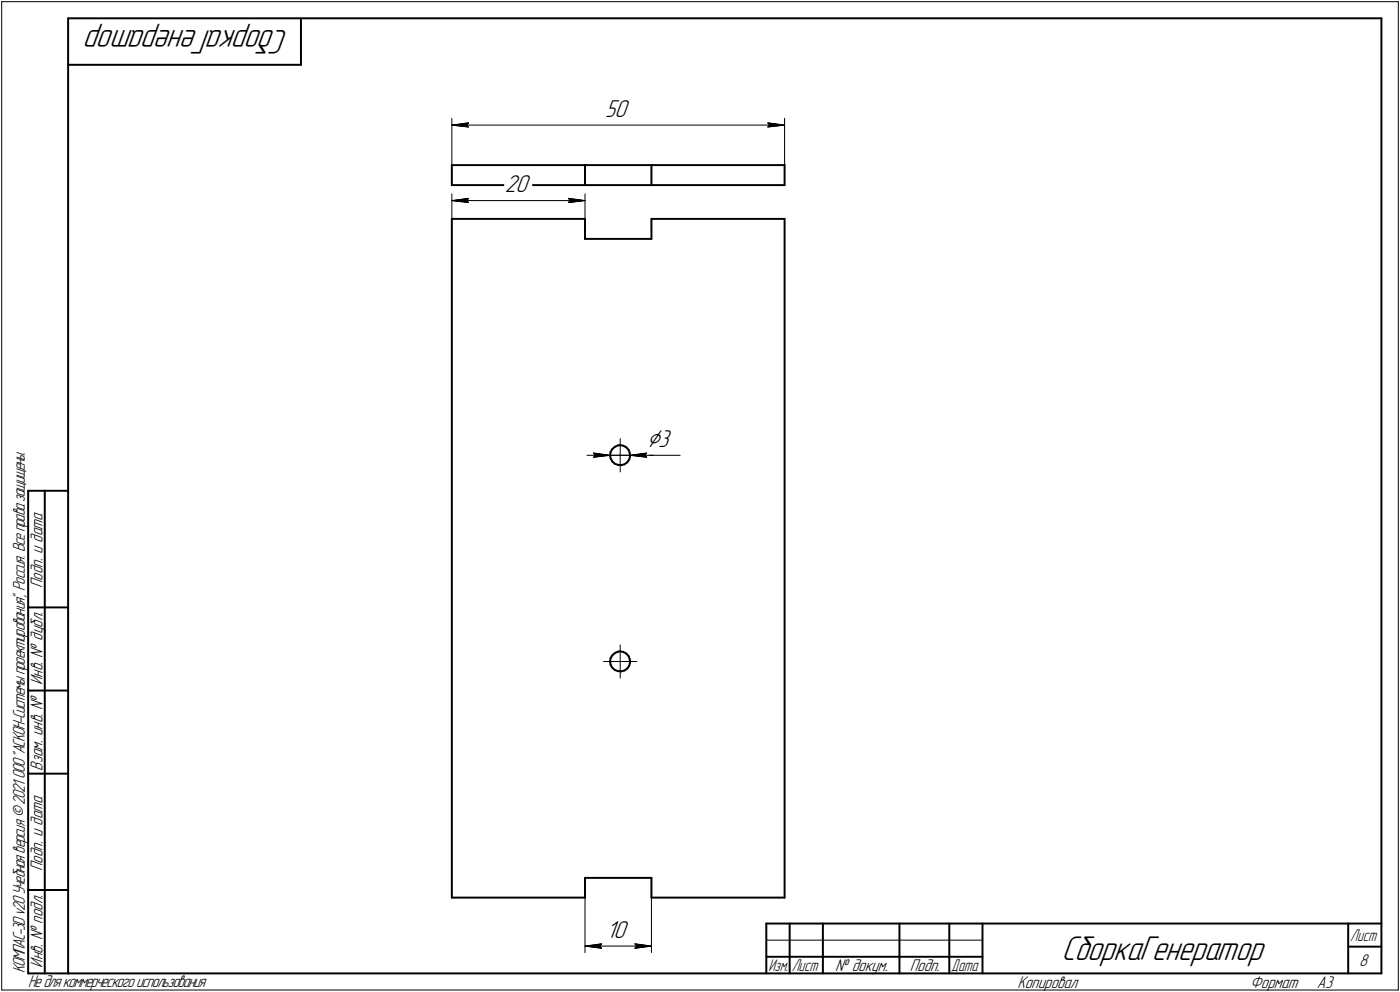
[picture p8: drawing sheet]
<svg xmlns="http://www.w3.org/2000/svg" width="421mm" height="298mm" viewBox="0 0 421 298" stroke-linecap="round" stroke-linejoin="round" font-family="sans-serif">
<g fill="none" stroke="#000" stroke-width=".59">
<path d="M20.5 5.5v287zM20.5 5.5h395zM20.5 19.5h70zM90.5 5.5v14zM415.5 5.5v287zM135.9 49.6v6zM135.9 49.6h40zM135.9 55.6h40zM175.9 49.6h20zM175.9 49.6v6zM175.9 55.6h20zM195.9 55.6h40.1z"/>
<path d="M195.9 49.6v6zM195.9 49.6h40.1zM236 49.6v6zM135.9 65.8h40zM135.9 65.8v203.9zM175.9 65.8v6zM175.9 71.8h20zM195.9 65.8v6zM195.9 65.8h40.1zM236 65.8v203.9zM183.5 136.8l.1 1zM183.6 137.8l.5 .9z"/>
<path d="M183.6 135.8l-.1 1zM184.1 138.7l.8 .7zM184.1 135l-.5 .8zM184.1 135l.8-.7zM184.9 139.4l.9 .3zM184.9 134.3l.9-.4zM185.8 139.7l1.1 .1zM185.8 133.9l.7-.1zM186.5 133.8l1 .1zM186.9 139.8l.9-.3zM187.5 133.9l.9 .6zM187.8 139.5l.8-.6z"/>
<path d="M188.4 134.5l.7 .7zM189.1 135.2l.3 .9zM189.2 138.1l-.6 .8zM189.4 136.1l.1 1.1zM189.5 137.2l-.3 .9zM8.5 147.5v145zM8.5 147.5h12zM13.5 147.5v145zM8.5 182.5h12zM183.5 198.8l.1 1zM183.6 199.8l.5 .9zM183.6 197.8l-.1 1z"/>
<path d="M184.1 196.9l-.5 .9zM184.1 196.9l.8-.6zM184.9 196.3l.9-.5zM185.8 195.8l.7-.1zM186.5 195.7l1 .2zM187.5 195.9l.9 .5zM188.4 196.4l.7 .8zM189.1 197.2l.3 .9zM189.4 198.1l.1 1zM189.5 199.1l-.3 1zM8.5 207.5h12zM184.1 200.7l.8 .6z"/>
<path d="M184.9 201.3l.9 .4zM185.8 201.7l1.1 .1zM186.9 201.8l.9-.3zM187.8 201.5l.8-.6zM189.2 200.1l-.6 .8zM8.5 232.5h12zM8.5 267.5h12zM135.9 269.7h40zM175.9 263.8h20zM175.9 263.8v5.9zM195.9 269.7h40.1zM195.9 263.8v5.9z"/>
<path d="M230.5 277.5h185zM230.5 277.5v15zM237.5 277.5v15zM247.5 277.5v15zM270.5 277.5v15zM285.5 277.5v15zM295.5 277.5v15zM405.5 277.5v15zM8.5 292.5h12zM20.5 292.5h395zM230.5 287.5h7zM237.5 287.5h10z"/>
<path d="M247.5 287.5h23zM270.5 287.5h15zM285.5 287.5h10zM405.5 284.5h10z"/>
</g>
<g fill="none" stroke="#000" stroke-width=".3">
<path d="M.5 .5v297zM.5 .5h420zM420.5 .5v297zM135.9 35.6v14zM135.9 37.6l5-.7zM135.9 37.6l5 .6zM135.9 37.6h100.1zM140.5 37.6l.4 .6zM140.9 36.9l-.4 .7zM230.9 38.2l5.1-.6zM230.9 36.9l.5 .7zM230.9 36.9l5.1 .7z"/>
<path d="M231.4 37.6l-.5 .6zM236 35.6v14zM135.9 58.3v7.5zM140.9 59.6l-.4 .7zM170.9 59.6l.5 .7zM170.9 59.6l5 .7zM175.9 58.3v7.5zM135.9 60.3l5-.7zM135.9 60.3l5 .6zM135.9 60.3h40zM140.5 60.3l.4 .6zM170.9 60.9l5-.6z"/>
<path d="M171.4 60.3l-.5 .6zM176.5 136.8h7zM178.5 136.1l5 .7zM178.5 136.1l.5 .7zM178.5 137.4l5-.6zM179 136.8l-.5 .6zM181.5 136.8h5zM183.5 136.8h6zM186.5 136.8h5zM186.5 136.8v5zM186.5 131.8v5zM189.5 136.8h15.1z"/>
<path d="M189.5 136.8l5 .6zM189.5 136.8l5-.7zM189.5 136.8h7zM194 136.8l.5 .6zM194.5 136.1l-.5 .7zM181.5 198.8h5zM186.5 198.8h5zM186.5 198.8v5zM186.5 193.8v5zM175.9 263.8v22.5zM195.9 263.8v22.5zM.5 297.5h420z"/>
<path d="M175.9 284.3l5-.7zM175.9 284.3l5 .7zM175.9 284.3h20zM180.4 284.3l.5 .7zM180.9 283.6l-.5 .7zM190.9 285l5-.7zM190.9 283.6l.5 .7zM190.9 283.6l5 .7zM191.4 284.3l-.5 .7zM230.5 282.5h65z"/>
</g>
<g fill="#fff" stroke="#fff" stroke-width=".3">
<path d="M182 29.5h7.8zM182 29.5h7.8zM182 29.6h7.8zM182 29.7h7.8zM182 29.8h7.8zM182 29.9h7.8zM182 30h7.8zM182 30.1h7.8zM182 30.1h7.8zM182 30.2h7.8zM182 30.3h7.8zM182 30.4h7.8zM182 30.5h7.8zM182 30.6h7.8zM182 30.6h7.8zM182 30.7h7.8zM182 30.8h7.8zM182 30.9h7.8zM182 31h7.8zM182 31.1h7.8zM182 31.2h7.8zM182 31.2h7.8zM182 31.3h7.8zM182 31.4h7.8zM182 31.5h7.8zM182 31.6h7.8zM182 31.7h7.8zM182 31.7h7.8zM182 31.8h7.8zM182 31.9h7.8zM182 32h7.8zM182 32.1h7.8zM182 32.2h7.8zM182 32.3h7.8zM182 32.3h7.8zM182 32.4h7.8zM182 32.5h7.8zM182 32.6h7.8zM182 32.7h7.8zM182 32.8h7.8zM182 32.9h7.8zM182 32.9h7.8zM182 33h7.8zM182 33.1h7.8zM182 33.2h7.8zM182 33.3h7.8zM182 33.4h7.8zM182 33.4h7.8zM182 33.5h7.8zM182 33.6h7.8zM182 33.7h7.8zM182 33.8h7.8zM182 33.9h7.8zM182 34h7.8zM182 34h7.8zM182 34.1h7.8zM182 34.2h7.8zM182 34.3h7.8zM182 34.4h7.8zM182 34.5h7.8zM182 34.5h7.8zM182 34.6h7.8zM182 34.7h7.8zM182 34.8h7.8zM182 34.9h7.8zM182 35h7.8zM182 35.1h7.8zM182 35.1h7.8zM182 35.2h7.8zM182 35.3h7.8zM182 35.4h7.8zM182 35.5h7.8zM182 35.6h7.8zM182 35.6h7.8zM182 35.7h7.8zM182 35.8h7.8zM182 35.9h7.8zM182 36h7.8zM182 36.1h7.8zM182 36.2h7.8zM182 36.2h7.8zM182 36.3h7.8zM182 36.4h7.8zM182 36.5h7.8z"/>
<path d="M140.8 36.4h.6zM140.2 36.5h1.2zM139.6 36.6h1.8zM139 36.7h2.4zM138.4 36.7h3zM137.8 36.8h3.6zM137.6 36.9h3.8zM137.4 37h4zM137.2 37.1h4.2zM137 37.2h4.4zM136.7 37.3h4.7zM136.6 37.3h4.8zM136.3 37.4h5.1zM136.1 37.5h5.3zM135.9 37.6h5.5zM136.1 37.7h5.3zM136.4 37.8h5zM136.7 37.8h4.7zM136.8 37.9h4.6zM137.1 38h4.3zM137.3 38.1h4.1zM137.6 38.2h3.8zM137.8 38.3h3.6zM138.4 38.4h3zM139 38.4h2.4zM139.6 38.5h1.8zM140.2 38.6h1.2zM140.8 38.7h.6z"/>
<path d="M230.5 36.4h.6zM230.5 36.5h1.2zM230.5 36.6h1.8zM230.5 36.7h2.4zM230.5 36.7h3zM230.5 36.8h3.6zM230.5 36.9h3.9zM230.5 37h4zM230.5 37.1h4.3zM230.5 37.2h4.4zM230.5 37.3h4.7zM230.5 37.3h4.9zM230.5 37.4h5.1zM230.5 37.5h5.3zM230.5 37.6h5.5zM230.5 37.7h5.3zM230.5 37.8h5zM230.5 37.8h4.8zM230.5 37.9h4.5zM230.5 38h4.4zM230.5 38.1h4.1zM230.5 38.2h3.9zM230.5 38.3h3.6zM230.5 38.4h3zM230.5 38.4h2.4zM230.5 38.5h1.8zM230.5 38.6h1.2zM230.5 38.7h.6z"/>
<path d="M151.8 52.1h8.2zM151.8 52.2h8.2zM151.8 52.2h8.2zM151.8 52.3h8.2zM151.8 52.4h8.2zM151.8 52.5h8.2zM151.8 52.6h8.2zM151.8 52.7h8.2zM151.8 52.7h8.2zM151.8 52.8h8.2zM151.8 52.9h8.2zM151.8 53h8.2zM151.8 53.1h8.2zM151.8 53.2h8.2zM151.8 53.3h8.2zM151.8 53.3h8.2zM151.8 53.4h8.2zM151.8 53.5h8.2zM151.8 53.6h8.2zM151.8 53.7h8.2zM151.8 53.8h8.2zM151.8 53.8h8.2zM151.8 53.9h8.2zM151.8 54h8.2zM151.8 54.1h8.2zM151.8 54.2h8.2zM151.8 54.3h8.2zM151.8 54.4h8.2zM151.8 54.4h8.2zM151.8 54.5h8.2zM151.8 54.6h8.2zM151.8 54.7h8.2zM151.8 54.8h8.2zM151.8 54.9h8.2zM151.8 54.9h8.2zM151.8 55h8.2zM151.8 55.1h8.2zM151.8 55.2h8.2zM151.8 55.3h8.2zM151.8 55.4h8.2zM151.8 55.5h8.2zM151.8 55.5h8.2zM151.8 55.6h8.2zM151.8 55.7h8.2zM151.8 55.8h8.2zM151.8 55.9h8.2zM151.8 56h8.2zM151.8 56h8.2zM151.8 56.1h8.2zM151.8 56.2h8.2zM151.8 56.3h8.2zM151.8 56.4h8.2zM151.8 56.5h8.2zM151.8 56.6h8.2zM151.8 56.6h8.2zM151.8 56.7h8.2zM151.8 56.8h8.2zM151.8 56.9h8.2zM151.8 57h8.2zM151.8 57.1h8.2zM151.8 57.1h8.2zM151.8 57.2h8.2zM151.8 57.3h8.2zM151.8 57.4h8.2zM151.8 57.5h8.2zM151.8 57.6h8.2zM151.8 57.7h8.2zM151.8 57.7h8.2zM151.8 57.8h8.2zM151.8 57.9h8.2zM151.8 58h8.2zM151.8 58.1h8.2zM151.8 58.2h8.2zM151.8 58.3h8.2zM151.8 58.3h8.2zM151.8 58.4h8.2zM151.8 58.5h8.2zM151.8 58.6h8.2zM151.8 58.7h8.2zM151.8 58.8h8.2zM151.8 58.8h8.2zM151.8 58.9h8.2zM151.8 59h8.2zM151.8 59.1h8.2zM151.8 59.2h8.2z"/>
<path d="M140.8 59.1h.6zM140.2 59.2h1.2zM139.6 59.3h1.8zM139 59.4h2.4zM138.4 59.4h3zM137.8 59.5h3.6zM137.6 59.6h3.8zM137.4 59.7h4zM137.2 59.8h4.2zM137 59.9h4.4zM136.7 59.9h4.7zM136.6 60h4.8zM136.3 60.1h5.1zM136.1 60.2h5.3zM135.9 60.3h5.5zM136.1 60.4h5.3zM136.4 60.5h5zM136.7 60.5h4.7zM136.8 60.6h4.6zM137.1 60.7h4.3zM137.3 60.8h4.1zM137.6 60.9h3.8zM137.8 61h3.6zM138.4 61h3zM139 61.1h2.4zM139.6 61.2h1.8zM140.2 61.3h1.2zM140.8 61.4h.6z"/>
<path d="M170.4 59.1h.7zM170.4 59.2h1.3zM170.4 59.3h1.9zM170.4 59.4h2.6zM170.4 59.4h3.2zM170.4 59.5h3.8zM170.4 59.6h4zM170.4 59.7h4.2zM170.4 59.8h4.4zM170.4 59.9h4.6zM170.4 59.9h4.8zM170.4 60h4.9zM170.4 60.1h5.2zM170.4 60.2h5.4zM170.4 60.3h5.5zM170.4 60.4h5.4zM170.4 60.5h5.1zM170.4 60.5h4.9zM170.4 60.6h4.7zM170.4 60.7h4.4zM170.4 60.8h4.3zM170.4 60.9h4zM170.4 61h3.8zM170.4 61h3.2zM170.4 61.1h2.6zM170.4 61.2h1.9zM170.4 61.3h1.3zM170.4 61.4h.7z"/>
<path d="M182.4 276.2h7.1zM182.4 276.3h7.1zM182.4 276.4h7.1zM182.4 276.4h7.1zM182.4 276.5h7.1zM182.4 276.6h7.1zM182.4 276.7h7.1zM182.4 276.8h7.1zM182.4 276.9h7.1zM182.4 276.9h7.1zM182.4 277h7.1zM182.4 277.1h7.1zM182.4 277.2h7.1zM182.4 277.3h7.1zM182.4 277.4h7.1zM182.4 277.5h7.1zM182.4 277.5h7.1zM182.4 277.6h7.1zM182.4 277.7h7.1zM182.4 277.8h7.1zM182.4 277.9h7.1zM182.4 278h7.1zM182.4 278h7.1zM182.4 278.1h7.1zM182.4 278.2h7.1zM182.4 278.3h7.1zM182.4 278.4h7.1zM182.4 278.5h7.1zM182.4 278.6h7.1zM182.4 278.6h7.1zM182.4 278.7h7.1zM182.4 278.8h7.1zM182.4 278.9h7.1zM182.4 279h7.1zM182.4 279.1h7.1zM182.4 279.1h7.1zM182.4 279.2h7.1zM182.4 279.3h7.1zM182.4 279.4h7.1zM182.4 279.5h7.1zM182.4 279.6h7.1zM182.4 279.7h7.1zM182.4 279.7h7.1zM182.4 279.8h7.1zM182.4 279.9h7.1zM182.4 280h7.1zM182.4 280.1h7.1zM182.4 280.2h7.1zM182.4 280.2h7.1zM182.4 280.3h7.1zM182.4 280.4h7.1zM182.4 280.5h7.1zM182.4 280.6h7.1zM182.4 280.7h7.1zM182.4 280.8h7.1zM182.4 280.8h7.1zM182.4 280.9h7.1zM182.4 281h7.1zM182.4 281.1h7.1zM182.4 281.2h7.1zM182.4 281.3h7.1zM182.4 281.3h7.1zM182.4 281.4h7.1zM182.4 281.5h7.1zM182.4 281.6h7.1zM182.4 281.7h7.1zM182.4 281.8h7.1zM182.4 281.9h7.1zM182.4 281.9h7.1zM182.4 282h7.1zM182.4 282.1h7.1zM182.4 282.2h7.1zM182.4 282.3h7.1zM182.4 282.4h7.1zM182.4 282.4h7.1zM182.4 282.5h7.1zM182.4 282.6h7.1zM182.4 282.7h7.1zM182.4 282.8h7.1zM182.4 282.9h7.1zM182.4 283h7.1zM182.4 283h7.1zM182.4 283.1h7.1zM182.4 283.2h7.1z"/>
<path d="M180.8 283.1h.6zM180.3 283.2h1.1zM179.6 283.3h1.8zM179 283.4h2.4zM178.4 283.5h3zM177.7 283.5h3.7zM177.5 283.6h3.9zM177.4 283.7h4zM177.1 283.8h4.3zM177 283.9h4.4zM176.8 284h4.6zM176.5 284.1h4.9zM176.4 284.1h5zM176.2 284.2h5.2zM175.9 284.3h5.5zM176.2 284.4h5.2zM176.4 284.5h5zM176.6 284.6h4.8zM176.9 284.6h4.5zM177.1 284.7h4.3zM177.3 284.8h4.1zM177.5 284.9h3.9zM177.7 285h3.7zM178.4 285.1h3zM179 285.2h2.4zM179.6 285.2h1.8zM180.3 285.3h1.1zM180.8 285.4h.6z"/>
<path d="M190.4 283.1h.7zM190.4 283.2h1.3zM190.4 283.3h1.9zM190.4 283.4h2.6zM190.4 283.5h3.1zM190.4 283.5h3.7zM190.4 283.6h4zM190.4 283.7h4.2zM190.4 283.8h4.3zM190.4 283.9h4.6zM190.4 284h4.8zM190.4 284.1h4.9zM190.4 284.1h5.2zM190.4 284.2h5.3zM190.4 284.3h5.5zM190.4 284.4h5.3zM190.4 284.5h5.1zM190.4 284.6h4.9zM190.4 284.6h4.7zM190.4 284.7h4.4zM190.4 284.8h4.2zM190.4 284.9h4zM190.4 285h3.7zM190.4 285.1h3.1zM190.4 285.2h2.6zM190.4 285.2h1.9zM190.4 285.3h1.3zM190.4 285.4h.7z"/>
<path d="M178 135.6h.6zM178 135.7h1.2zM178 135.8h1.8zM178 135.9h2.5zM178 136h3.1zM178 136.1h3.7zM178 136.1h3.9zM178 136.2h4.1zM178 136.3h4.3zM178 136.4h4.5zM178 136.5h4.7zM178 136.6h4.9zM178 136.7h5.1zM178 136.7h5.3zM178 136.8h5.5zM178 136.9h5.3zM178 137h5zM178 137.1h4.9zM178 137.2h4.6zM178 137.2h4.4zM178 137.3h4.2zM178 137.4h3.9zM178 137.5h3.7zM178 137.6h3.1zM178 137.7h2.5zM178 137.8h1.8zM178 137.8h1.2zM178 137.9h.6z"/>
<path d="M194.4 135.6h.6zM193.8 135.7h1.2zM193.1 135.8h1.9zM192.5 135.9h2.5zM191.9 136h3.1zM191.3 136.1h3.7zM191.1 136.1h3.9zM190.9 136.2h4.1zM190.7 136.3h4.3zM190.5 136.4h4.5zM190.3 136.5h4.7zM190.1 136.6h4.9zM189.9 136.7h5.1zM189.7 136.7h5.3zM189.5 136.8h5.5zM189.7 136.9h5.3zM190 137h5zM190.2 137.1h4.8zM190.4 137.2h4.6zM190.7 137.2h4.3zM190.8 137.3h4.2zM191.1 137.4h3.9zM191.3 137.5h3.7zM191.9 137.6h3.1zM192.5 137.7h2.5zM193.1 137.8h1.9zM193.8 137.8h1.2zM194.4 137.9h.6z"/>
<path d="M194.5 128.5h8zM194.5 128.6h8zM194.5 128.7h8zM194.5 128.8h8zM194.5 128.9h8zM194.5 128.9h8zM194.5 129h8zM194.5 129.1h8zM194.5 129.2h8zM194.5 129.3h8zM194.5 129.4h8zM194.5 129.5h8zM194.5 129.5h8zM194.5 129.6h8zM194.5 129.7h8zM194.5 129.8h8zM194.5 129.9h8zM194.5 130h8zM194.5 130h8zM194.5 130.1h8zM194.5 130.2h8zM194.5 130.3h8zM194.5 130.4h8zM194.5 130.5h8zM194.5 130.6h8zM194.5 130.6h8zM194.5 130.7h8zM194.5 130.8h8zM194.5 130.9h8zM194.5 131h8zM194.5 131.1h8zM194.5 131.1h8zM194.5 131.2h8zM194.5 131.3h8zM194.5 131.4h8zM194.5 131.5h8zM194.5 131.6h8zM194.5 131.7h8zM194.5 131.7h8zM194.5 131.8h8zM194.5 131.9h8zM194.5 132h8zM194.5 132.1h8zM194.5 132.2h8zM194.5 132.2h8zM194.5 132.3h8zM194.5 132.4h8zM194.5 132.5h8zM194.5 132.6h8zM194.5 132.7h8zM194.5 132.8h8zM194.5 132.8h8zM194.5 132.9h8zM194.5 133h8zM194.5 133.1h8zM194.5 133.2h8zM194.5 133.3h8zM194.5 133.3h8zM194.5 133.4h8zM194.5 133.5h8zM194.5 133.6h8zM194.5 133.7h8zM194.5 133.8h8zM194.5 133.9h8zM194.5 133.9h8zM194.5 134h8zM194.5 134.1h8zM194.5 134.2h8zM194.5 134.3h8zM194.5 134.4h8zM194.5 134.5h8zM194.5 134.5h8zM194.5 134.6h8zM194.5 134.7h8zM194.5 134.8h8zM194.5 134.9h8zM194.5 135h8zM194.5 135h8zM194.5 135.1h8zM194.5 135.2h8zM194.5 135.3h8zM194.5 135.4h8zM194.5 135.5h8zM194.5 135.6h8zM194.5 135.6h8zM194.5 135.7h8z"/>
</g>
<g fill="#000" stroke="#000" stroke-width=".3">
<path d="M135.9 37.6h4.6zM136.7 37.7h3.8zM137.3 37.8h3.3zM138.1 37.8h2.6zM138.8 37.9h1.9zM139.5 38h1.3zM140.2 38.1h.7z"/>
<path d="M140.3 37h.6zM139.7 37.1h1.1zM139 37.2h1.8zM138.4 37.3h2.3zM137.8 37.3h2.8zM137.2 37.4h3.4zM136.6 37.5h3.9z"/>
<path d="M231 37h.6zM231.1 37.1h1.1zM231.1 37.2h1.7zM231.1 37.3h2.3zM231.2 37.3h2.9zM231.3 37.4h3.4zM231.4 37.5h4z"/>
<path d="M231.4 37.6h4.6zM231.4 37.7h3.9zM231.3 37.8h3.2zM231.2 37.8h2.6zM231.1 37.9h2zM231.1 38h1.3zM231 38.1h.6z"/>
<path d="M140.3 59.7h.6zM139.7 59.8h1.1zM139 59.9h1.8zM138.4 59.9h2.3zM137.8 60h2.8zM137.2 60.1h3.4zM136.6 60.2h3.9z"/>
<path d="M171 59.7h.6zM171.1 59.8h1.1zM171.2 59.9h1.7zM171.2 59.9h2.3zM171.3 60h2.8zM171.4 60.1h3.4zM171.4 60.2h3.9z"/>
<path d="M135.9 60.3h4.6zM136.7 60.4h3.8zM137.3 60.5h3.3zM138.1 60.5h2.6zM138.8 60.6h1.9zM139.5 60.7h1.3zM140.2 60.8h.7z"/>
<path d="M171.4 60.3h4.5zM171.4 60.4h3.9zM171.4 60.5h3.2zM171.3 60.5h2.5zM171.2 60.6h1.9zM171.1 60.7h1.3zM171 60.8h.7z"/>
<path d="M178.6 136.2h.6zM178.6 136.3h1.1zM178.7 136.4h1.7zM178.7 136.5h2.3zM178.8 136.6h2.8zM178.9 136.7h3.4zM179 136.7h3.9z"/>
<path d="M179 136.8h4.5zM179 136.9h3.8zM178.9 137h3.2zM178.8 137.1h2.6zM178.7 137.2h2zM178.6 137.2h1.3zM178.6 137.3h.6z"/>
<path d="M189.5 136.8h4.5zM190.2 136.9h3.9zM190.9 137h3.2zM191.7 137.1h2.5zM192.4 137.2h1.9zM193.1 137.2h1.3zM193.8 137.3h.7z"/>
<path d="M193.9 136.2h.6zM193.3 136.3h1.1zM192.6 136.4h1.7zM192 136.5h2.2zM191.4 136.6h2.8zM190.8 136.7h3.3zM190.2 136.7h3.9z"/>
<path d="M175.9 284.3h4.5zM176.6 284.4h3.9zM177.2 284.5h3.4zM177.9 284.6h2.8zM178.5 284.6h2.2zM179.1 284.7h1.7zM179.7 284.8h1.1zM180.3 284.9h.6z"/>
<path d="M180.3 283.7h.6zM179.7 283.8h1.1zM179.1 283.9h1.7zM178.5 284h2.2zM177.9 284.1h2.8zM177.2 284.1h3.4zM176.6 284.2h3.9z"/>
<path d="M191 283.7h.6zM191.1 283.8h1.1zM191.2 283.9h1.7zM191.2 284h2.3zM191.3 284.1h2.8zM191.3 284.1h3.4zM191.4 284.2h3.9z"/>
<path d="M191.4 284.3h4.5zM191.4 284.4h3.9zM191.3 284.5h3.4zM191.3 284.6h2.8zM191.2 284.6h2.3zM191.2 284.7h1.7zM191.1 284.8h1.1zM191 284.9h.6z"/>
</g>
<g font-size="10.9">
<text x="86.8" y="9" transform="rotate(-180 86.8 9)">СборкаГенератор</text>
<text x="319.2" y="288.5">СборкаГенератор</text>
</g>
<text font-size="8.5" x="194.5" y="134.2">Ç3</text>
<g font-size="7.8">
<text x="182" y="35">50</text>
<text x="151.8" y="57.7">20</text>
<text x="182.4" y="281.8">10</text>
</g>
<g font-size="5.4">
<text x="12.8" y="176.7" transform="rotate(-90 12.8 176.7)">Подп. и дата</text>
<text x="12.8" y="205.8" transform="rotate(-90 12.8 205.8)">Инв. № дубл.</text>
<text x="12.8" y="231.6" transform="rotate(-90 12.8 231.6)">Взам. инв. №</text>
<text x="12.8" y="261.7" transform="rotate(-90 12.8 261.7)">Подп. и дата</text>
<text x="7.5" y="292.5" transform="rotate(-90 7.5 292.5)">КОМПАС-3Dv20Учебнаяверсия©2021 ООО&quot;АСКОН-Системыпроектирования&quot;, Россия. Всеправазащищены.</text>
<text x="12.8" y="290.8" transform="rotate(-90 12.8 290.8)">Инв. № подл.</text>
<text x="251.2" y="291.8">№ докум.</text>
<text x="273.6" y="291.8">Подп.</text>
<text x="408.8" y="290.3">8</text>
<text x="8.5" y="296.7">Недлякоммерческогоиспользования</text>
<text x="306" y="296.8">Копировал</text>
<text x="376" y="296.8">Формат</text>
<text x="396" y="296.8">A3</text>
</g>
<g font-size="5.3">
<text x="406.1" y="282.8">Лист</text>
<text x="231.1" y="291.8">Изм.</text>
<text x="238.1" y="291.8">Лист</text>
<text x="286.1" y="291.8">Дата</text>
</g>
</svg>
